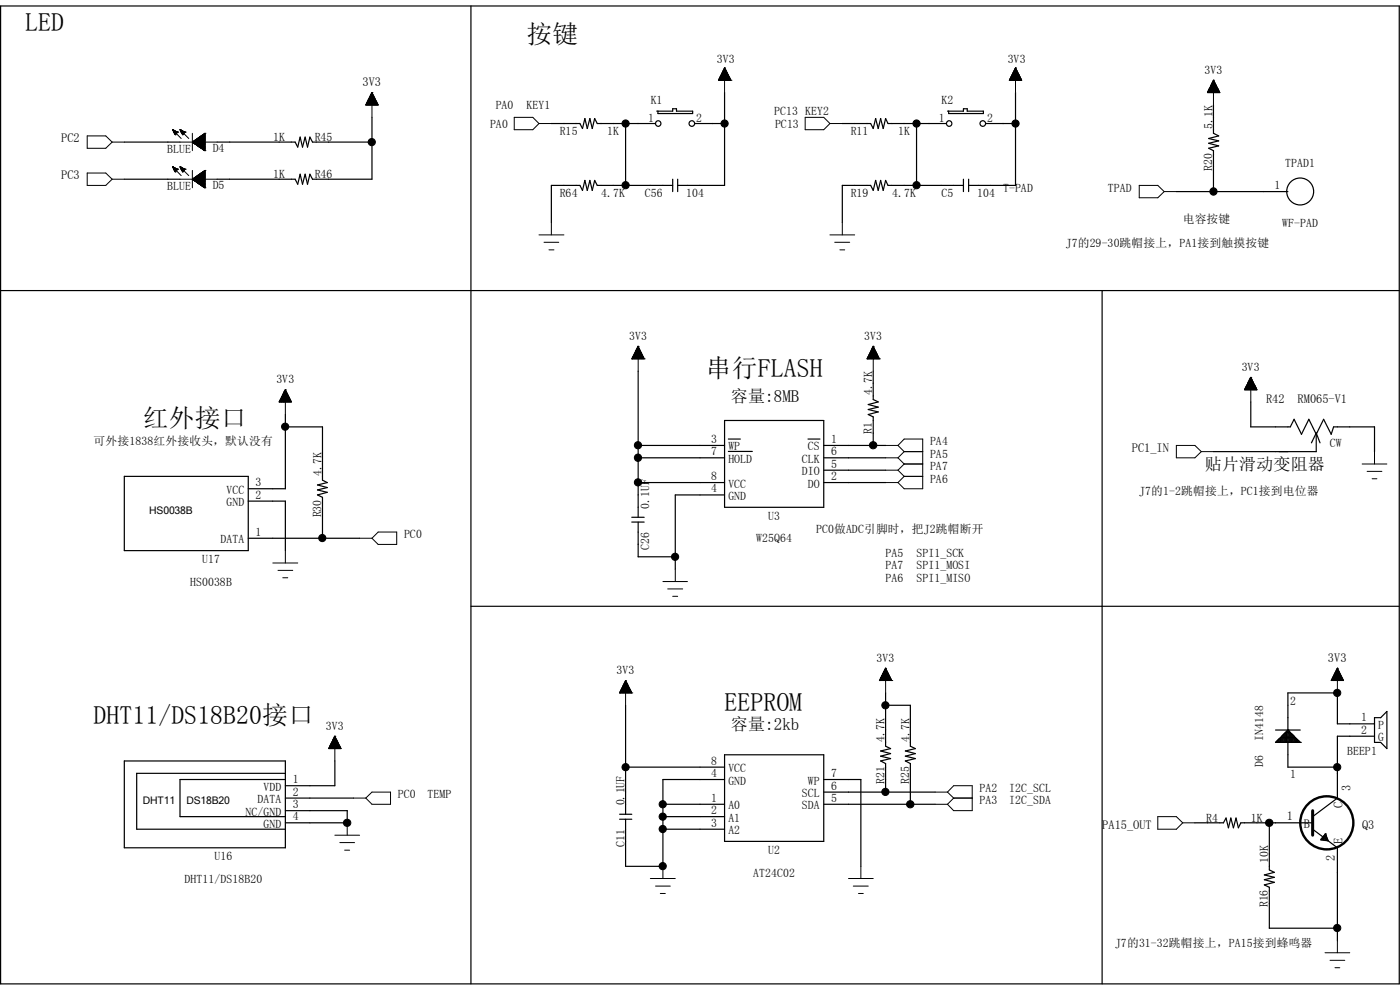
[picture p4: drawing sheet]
<svg xmlns="http://www.w3.org/2000/svg" width="297mm" height="210mm" viewBox="0 0 297 210" stroke-linecap="round" stroke-linejoin="round" font-family="sans-serif">
<g fill="none" stroke="#000" stroke-width=".25">
<path d="M.1 1.3h296.7v207.4h-296.7zM99.9 1.3v207.4M153.7 19.6v19.7h-9.9M215.4 19.6v19.7h-9.9M26.4 30.1h11.8M26.4 38h11.8M46.1 30.1h16.5l.6 1.1 .5-2.1 .5 2.1 .5-2.1 .5 2.1 .5-2.1 .6 1h12.6M78.9 24.9v13.1h-12.6l-.6-1-.5 2.1-.5-2.1-.5 2.1-.5-2.1-.5 2.1-.6-1.1h-16.5M117 26.2h6l.6 1.1 .5-2.2 .5 2.2 .5-2.2 .5 2.2 .6-2.2 .5 1.1h12.4M132.7 26.2v13.1M139.3 23.6h.1M139.6 23.6h3.1v-.5h.8v.5h3.4v.5h-7.3z"/>
<path d="M142.7 39.3h-16l-.5-1-.6 2.1-.5-2.1-.5 2.1-.5-2.1-.5 2.1-.6-1.1h-6v7.9M142.7 38v2.6M143.8 38v2.6M147.4 26.2h6.3M178.7 26.2h6l.6 1.1 .5-2.2 .5 2.2 .5-2.2 .6 2.2 .5-2.2 .5 1.1h12.3M194.4 26.2v13.1M201 23.6h.1M201.3 23.6h3.1v-.5h.8v.5h3.4v.5h-7.3zM204.4 39.3h-16l-.5-1-.5 2.1-.6-2.1-.5 2.1-.5-2.1-.5 2.1-.6-1.1h-6v7.9M204.4 38v2.6M205.5 38v2.6M209.1 26.2h6.3"/>
<path d="M257.4 22.3v6l1.1 .5-2.1 .6 2.1 .5-2.1 .5 2.1 .5-2.1 .6 1 .5v8.6M249.6 40.6h23.6M.1 61.6h296.7M135.4 78.7v31M185.3 78.7v6.1l1 .5-2.1 .5 2.1 .6-2.1 .5 2.1 .5-2.1 .5 1.1 .5v6.1M233.8 61.6v147.1M60.5 87.9v15.8h-7.8M60.5 90.6h7.9v11.3l1 .5-2 .5 2 .5-2 .5 2 .5-2 .6 1 .5v8.7M135.4 94.5h18.3M135.4 97.1h18.3M153.7 89.2h21.1v18.4h-21.1zM154.5 93.1h2.6"/>
<path d="M154.5 95.8h5.1M171.4 93.1h2.5M174.8 94.5h13.1M174.8 99.7h13.1M174.8 97.1h13.1M265.3 85.3v5.3h8.4l.8-1.7 1.6 3.2 1.6-3.2 1.5 3.2 1.6-3.2 1.6 3.2 .5-1.5h8.7v5.2M279.2 91.9v3.9h-21.8M279.2 91.9l-1 2M279.2 91.9l.8 2M26.4 101h26.3v15.8h-26.3zM52.7 106.3h7.8v10.5M52.7 114.2h23.6"/>
<path d="M134 110.7h2.7M134 109.7h2.7M135.4 110.7v7.4h7.9M135.4 102.4h18.3M153.7 105h-10.4v15.7M174.8 102.4h13.1M99.9 128.6h196.9M132.7 149.6v23.1M187.9 147v11.3l1 .5-2.1 .5 2.1 .6-2.1 .5 2.1 .5-2.1 .5 1.1 .6v6M187.9 149.6h5.2v8.7l1.1 .5-2.1 .5 2.1 .6-2.1 .5 2.1 .5-2.1 .5 1 .6v8.6M270.6 157.5h.1M270.6 157.5h5.2"/>
<path d="M270.6 154.9h5.2M270.8 157.5v-.3h4.8v.3M271.1 157.5v-.5h4.2v.5M271.4 157.5v-.8h3.6v.8M271.7 157.5v-1h3.1v1M271.9 157.5v-1.3h2.6v1.3M272.2 157.5v-1.6h2.1v1.6M272.4 157.5v-1.8h1.6v1.8M272.7 157.5v-2.1h1v2.1M272.9 157.5v-2.4h.6v2.4M273.2 154.9h.1M273.2 154.9l2.6 2.6"/>
<path d="M273.2 154.9l-2.6 2.6M275.8 157.5h.1M283.7 147h.1M283.7 147h-10.5v15.7h10.5M283.7 147v6.5h7.9M291.6 156.2h-7.9v13.1l-5.2 3.9M291.6 152.2h1.3l1.3-1.3v7.9l-1.3-1.3h-1.3zM26.4 161.4h34.1v18.4h-34.1zM60.5 165.4h-22.3v7.8h22.3M60.5 164h-31.5v11.9h31.5M60.5 169.3h14.5M60.5 172h13.2v2.5"/>
<path d="M60.5 174.5h13.2M71 161.4v5.3h-10.5M73.7 174.5h.1M131.4 173.8h2.6M131.4 172.7h2.6M132.7 162.7h21M132.7 173.8v10h7.9M140.6 173.2h13.1M140.6 175.9h13.1M140.6 170.6h13.1M153.7 165.4h-13.1v18.4M153.7 160.1h21.1v18.4h-21.1z"/>
<path d="M174.8 165.4h7.8v18.4M174.8 170.6h23.6M174.8 168h23.6M253.5 174.5h6l.6-1 .5 2.1 .5-2.1 .6 2.1 .5-2.1 .5 2.1 .5-1.1h15.3M269.3 174.5v10l1 .5-2.1 .6 2.1 .5-2.1 .5 2.1 .6-2.1 .5 1.1 .5v8.7h14.4M278.5 175.9l5.2 3.9v19.7M280.5 177.7h1M280.5 177.7v.5M280.7 177.5h.7M280.8 177.3v.9M281 178.2h.7M281 177.2h.3"/>
<path d="M281.1 177v1.3M281.2 176.9h.1M281.2 176.9l.6 1.5-1.6-.3zM281.3 177.2v1.1M281.6 178h-1.3v.2M281.6 177.9v.5M140.6 183.8h.1"/>
<circle cx="139.6" cy="26.2" r=".58"/>
<circle cx="146.8" cy="26.2" r=".59"/>
<circle cx="201.3" cy="26.2" r=".58"/>
<circle cx="208.5" cy="26.2" r=".59"/>
<circle cx="275.8" cy="40.6" r="2.86"/>
</g>
<g fill="none" stroke="#000" stroke-width=".21">
<path d="M78.7 20v2.3M78.7 20h.4M78.8 19.9h.2v2.4M78.8 19.7v2.6M78.9 19.7h.1M78.9 19.6h.1M78.9 19.6v5.3M78.9 19.6l1.3 2.7h-2.6zM152.4 17h.1M152.4 17h2.7M152.5 16.9h2.5M152.5 16.8h2.4v.2"/>
<path d="M152.5 16.7v.3M152.6 16.7h2.3M152.7 16.6h2.2v.4M152.7 16.6v.4M152.7 16.5h2.1M152.7 16.4h2v.6M152.7 16.3v.7M152.8 16.3h1.9M152.8 16.2h1.8v.8M152.8 16.1v.9M152.9 16.1h1.7M153 16h1.5v1"/>
<path d="M153 15.9v1.1M153 15.8h1.5M153.1 15.7h1.3v1.3M153.1 15.7v1.3M153.1 15.7h1.2M153.2 15.5h1.1v1.5M153.2 15.5v1.5M153.2 15.5h1.1M153.3 15.3h.9v1.7M153.3 15.2v1.8M153.3 15.2h.9M153.4 15.1h.7v1.9"/>
<path d="M153.4 15v2M153.4 15h.7M153.5 14.9h.5v2.1M153.5 14.8v2.2M153.5 14.8h.5M153.6 14.7h.3v2.3M153.6 14.6v2.4M153.6 14.6h.2M153.7 14.5h.1v2.5M153.7 14.4v2.6M153.7 14.4h.1M153.7 14.4v5.2"/>
<path d="M153.7 14.4l-1.3 2.6M153.7 14.4l1.4 2.6M155.1 17h.1M214.2 16.9l2.5 .1M214.2 16.8v.2M214.2 16.8h2.5M214.3 17v-.3h2.3v.3M214.3 16.6h2.2M214.4 17v-.5h2.1v.5M214.4 16.4h2.1M214.5 16.3h1.9v.7M214.5 16.2v.8"/>
<path d="M214.5 16.2h1.8M214.6 16.1h1.7v.9M214.6 16v1M214.7 16h1.5M214.7 15.8h1.5v1.2M214.7 15.8v1.2M214.8 15.7h1.3M214.8 15.7h1.3v1.3M214.8 15.5v1.5M214.9 15.5h1.1M214.9 15.5h1v1.5M214.9 15.3v1.7"/>
<path d="M215 15.3h.9M215 15.2h.9v1.8M215 15.1v1.9M215.1 15.1h.7M215.1 15h.7v2M215.1 14.9v2.1M215.2 14.9h.5M215.2 14.8h.4v2.2M215.2 14.7v2.3M215.3 14.7h.3M215.3 14.6h.3v2.4M215.3 14.5v2.5"/>
<path d="M215.4 14.5h.1M215.4 14.4h.1M215.4 14.4l1.3 2.6h-2.6zM215.4 14.4v5.2M256.2 19.5h2.5v.1M256.2 19.5v.1M256.2 19.4h2.5M256.3 19.3h2.3v.3M256.3 19.3v.3M256.4 19.2h2.2M256.4 19.1h2.1v.5M256.4 19v.6"/>
<path d="M256.5 19h1.9M256.5 18.9h1.9v.7M256.5 18.8v.8M256.5 18.8h1.9M256.6 18.7h1.7v.9M256.6 18.6v1M256.7 18.6h1.5M256.8 18.5h1.4v1.1M256.8 18.5v1.1M256.8 18.4h1.3M256.8 18.2h1.3v1.4M256.8 18.2v1.4"/>
<path d="M256.9 18.2h1.1M256.9 18.1h1.1v1.5M256.9 17.9v1.7M257 17.9h.9M257 17.9h.9v1.7M257.1 17.7h.7v1.9M257.1 17.5v2.1M257.2 17.5h.5M257.3 17.4h.4v2.2M257.3 17.2h.3v2.4M257.3 17.1v2.5M257.4 17.1h.1"/>
<path d="M257.4 17h.1M257.4 17v5.3M257.4 17l1.4 2.6h-2.6zM257.6 17.3h-.3v2.3M257.8 17.7h-.7l-.1 1.9M18.5 28.8h3.9l1.4 1.3-1.4 1.4h-3.9zM18.5 36.7h3.9l1.4 1.3-1.4 1.3h-3.9zM23.8 30.1h2.6M23.8 38h2.6M36.6 27.5h.1M36.6 35.4h.1M36.6 27.5l1.1 .5"/>
<path d="M36.6 27.5l.6 1.1M36.6 27.6h.2v.3h.7M36.6 35.4l.1 .2h.3v.6h.4v-.4M36.6 35.4l1.1 .5M36.6 35.4l.6 1M36.7 27.6h.2v.6h.6v-.2M36.7 27.6h.1M36.7 35.4l.1 .1v.3h.7M36.7 35.6h.2v.4h.6v-.1M36.7 27.6v.1h.3v.7h.4v-.5M36.7 27.8h.5M36.7 35.6h.5"/>
<path d="M36.8 27.9h.6M36.8 27.9h.5M36.8 35.7l.6 .1M36.8 28h.9M36.8 35.9h.9M36.9 27.6v.4M36.9 35.6v.3h.8M36.9 27.8l1.5 1.6M36.9 35.6l1.5 1.7M37 36.1h.5M37.1 28.5h.1M37.1 27.8v.6"/>
<path d="M37.1 35.6v.8h.2M37.2 28.6h.1M37.2 36.4h.1M37.2 27.8v.8M37.2 35.6v.8M37.3 27.9l-.1 .7M37.3 35.7l-.1 .7M37.3 27.9v.5h-.3M37.3 35.8v.5h-.3M37.5 27.9l-.1 .4h-.4M37.5 35.8l-.1 .4h-.4M37.5 28v.2h-.6"/>
<path d="M37.5 35.9v.2h-.6M37.6 28l-.7 .1M37.6 35.9l-.7 .1M37.7 28h.1M37.7 35.9h.1M37.7 28l-.5 .6M37.7 35.9l-.5 .5M38.2 27.5h.1M38.2 35.4h.1M38.2 30.1h7.9M38.2 27.6h.2v.3h.7M38.2 27.5l1 .5"/>
<path d="M38.2 27.5l.5 1.1M38.2 35.4l.1 .2h.4v.6h.2M38.2 38h7.9M38.2 35.4l1 .5M38.2 35.4l.5 1M38.3 27.6v.1h.4v.7h.2M38.3 27.6h.2v.6h.7v-.2M38.3 35.5h.1v.3h.7M38.3 35.6h.2v.4h.7v-.1M38.3 27.8h.5M38.3 35.6h.5M38.4 27.9h.6"/>
<path d="M38.4 27.6v.3h.5M38.4 35.5v.2l.6 .1M38.4 28h.8M38.4 35.9h.8M38.4 27.6v.4M38.4 35.6v.3h.8M38.4 27.8l1.6 1.6M38.4 35.6l1.6 1.7M38.6 27.7v.5M38.6 35.6v.5h.4v-.3M38.7 28.5h.1M38.7 27.8v.8"/>
<path d="M38.7 35.6v.8M38.7 28.6h.1M38.7 36.4h.1M38.8 27.9v.7M38.8 35.7v.7M38.8 27.9v.5M38.8 35.7v.7h-.1M38.9 27.9v.5h-.2M38.9 35.8v.5h-.2M39 27.9v.4h-.4M39 35.8v.4h-.4M39 27.9v.3"/>
<path d="M39.1 28v.2h-.6M39.1 35.9v.2h-.6M39.2 28l-.8 .1M39.2 35.9l-.8 .1M39.2 28h.1M39.2 35.9h.1M39.2 28l-.5 .6M39.2 35.9l-.5 .5M40.8 30.1h.1M40.8 38h.1M40.8 28.3v3.7M40.8 36.2v3.6"/>
<path d="M40.8 30.1l2.7 1.9M40.8 30.2h2.7M40.8 38l2.7 1.8M40.8 38.1h2.7M40.9 30.3h2.6M40.9 30.1v.1M40.9 38v.1M40.9 38.1h2.6M40.9 30v.3M40.9 37.9v.2M40.9 38.2h2.6M40.9 38h2.6"/>
<path d="M41 30h2.5M41 30v.3M41 37.9v.3M41 37.9h2.5M41.1 30v.3M41.1 37.9v.3M41.1 38.2h2.4M41.1 30.4h2.4M41.1 30h2.4M41.1 29.9v.5M41.1 37.8v.4M41.1 38.3h2.4"/>
<path d="M41.1 37.9h2.4M41.1 37.8v.5M41.1 37.8h2.4M41.2 30.5h2.3M41.2 29.8v.6h2.3M41.2 37.7v.6M41.2 38.4h2.3M41.2 37.8h2.3M41.3 29.8h2.2M41.3 29.8v.7M41.4 37.6v.8M41.4 38.4h2.1"/>
<path d="M41.4 37.5v1h2.1M41.4 37.6h2.1M41.5 29.6v1h2M41.5 37.5v1M41.5 37.5h2M41.6 30.7h1.9M41.6 29.6v1M41.6 37.5v1M41.6 38.6h1.9M41.6 29.6h1.9M41.6 29.5v1.2M41.6 37.4v1.2"/>
<path d="M41.6 37.5h1.9M41.7 29.5v1.3h1.8M41.7 29.5h1.8M41.7 37.4v1.3h1.8M41.7 37.4h1.8M41.7 30.8h1.8M41.7 29.5v1.3M41.7 37.4v1.3M41.7 38.7h1.8M41.8 37.3v1.4M41.8 37.4h1.7M41.8 37.3h1.7"/>
<path d="M41.9 38.8h1.6M42 29.4v1.5M42 37.3v1.5M42 29.3v1.7h1.5M42 29.4h1.5M42 37.2v1.7h1.5M42 37.3h1.5M42 37.1v1.8h1.5M42 37.2h1.5M42.1 29.2v1.9h1.4M42.1 37.1v1.8M42.1 37.1h1.4"/>
<path d="M42.2 29.1v2.1h1.3M42.2 29.2h1.3M42.2 37v2h1.3M42.2 37.1h1.3M42.3 29.1l-.1 2.1h1.3M42.3 29.1h1.2M42.3 37v2.1h1.2M42.3 37h1.2M42.3 36.9v2.2h1.2M42.4 31.3h1.1M42.4 29v2.2M42.5 28.9v2.4h1"/>
<path d="M42.5 29h1M42.5 36.8v2.4h1M42.5 36.9h1M42.6 28.9v2.5h.9M42.6 28.9h.9M42.6 36.7v2.6h.9M42.6 36.8h.9M42.6 28.9v2.5M42.6 36.7v2.6M42.7 31.5h.8M42.7 28.9h.8M42.7 36.7h.8"/>
<path d="M42.7 28.8v2.7h.8M42.7 36.7v2.7l.8-.1M42.8 28.8v2.7M42.8 36.7v2.7M42.8 28.7v2.8h.7M42.8 28.8h.7M42.8 36.6v2.9h.7M42.8 36.7h.7M42.9 28.7h.6M42.9 36.6h.6M43 28.6v3.1h.5M43 36.5v3h.5"/>
<path d="M43 36.4v3.2M43 36.5h.5M43.1 28.5v3.3h.4M43.1 28.6h.4M43.1 36.4v3.3h.4M43.1 36.4h.4M43.2 28.4v3.4h.3M43.2 28.5h.3M43.3 36.3v3.5M43.3 31.9h.2M43.3 28.4v3.5h.2M43.3 36.2v3.6h.2"/>
<path d="M43.3 36.3h.2M43.4 28.4h.1M43.4 28.3v3.7M43.4 36.2v3.6M43.4 36.2h.1M43.5 32h.1M43.5 28.3h.1M43.5 39.8h.1M43.5 36.2h.1M43.5 28.3v3.7M43.5 36.2v3.6M43.5 28.3l-2.7 1.8"/>
<path d="M43.5 29.1l-1.2-.1v2.2h1.2M43.5 29.3h-1.5v1.7h1.5M43.5 29.4h-1.7v1.5h1.7M43.5 29.7h-2.1v.9h2.1M43.5 29.9h-2.4v.5M43.5 29.8h-2.1v.7M43.5 29.5h-1.7v1.3M43.5 28.7h-.6v2.9M43.5 28.4h-.2v3.5M43.5 37.7l-2.2-.1v.8M43.5 37.3h-1.7v1.5h1.7M43.5 36.9h-1.1v2.2"/>
<path d="M43.5 36.5h-.6v3h.6M43.5 36.4h-.3v3.3h.3M43.5 36.2l-2.7 1.8M77.6 22.3v-.2h2.6v.2M77.7 22.1h2.4M77.8 22.3v-.4h2.3v.4M77.8 21.8h2.2M77.9 21.8h2.1v.5M77.9 21.7v.6M77.9 21.6h2M78 21.5h1.9v.8M78 21.5v.8"/>
<path d="M78 21.4h1.8M78.1 22.3v-1h1.7v1M78.1 21.2h1.6M78.1 21.1h1.5v1.2M78.1 21v1.3M78.2 21h1.4M78.3 20.9h1.2v1.4M78.3 20.8v1.5M78.4 20.8h1.1M78.4 20.7h1v1.6M78.4 20.6v1.7M78.4 20.6h1"/>
<path d="M78.5 20.5h.8v1.8M78.5 20.4v1.9M78.5 20.4h.8M78.6 20.3h.6v2M78.6 20.2v2.1M78.7 20.2h.5M78.7 20.1h.4v2.2M109.1 24.9h3.9l1.3 1.3-1.3 1.3h-3.9zM114.3 26.2h2.7M170.8 24.9h4l1.3 1.3-1.3 1.3h-4zM176.1 26.2h2.6M241.7 39.3h3.9l1.4 1.3-1.4 1.4h-3.9z"/>
<path d="M114.3 49.8h5.3M115.4 51.4h3.1M116.5 53h1M117 47.2v2.6M176.1 49.8h5.2M177.1 51.4h3.2M178.2 53h1M178.7 47.2v2.6M247 40.6h2.6M134 76.1h.1M134 76.1h2.7M134.1 76.1h2.5"/>
<path d="M134.2 75.9h2.4M134.2 75.7h2.2M134.2 75.6v.5M134.3 75.6h2.1M134.4 75.5h2M134.5 75.3h1.8M134.5 75.2v.9M134.5 75.2h1.7M134.6 75.1h1.5M134.6 75v1.1M134.6 75h1.5M134.7 74.9h1.4"/>
<path d="M134.7 74.8v1.3M134.7 74.8h1.3M134.8 74.7h1.1M134.8 74.5v1.6M134.8 74.6h1.1M134.9 74.5h.9M134.9 74.3v1.8M134.9 74.3h.9M135 74.3h.7M135 74.1v2M135 74.1h.7M135.1 74h.5"/>
<path d="M135.1 73.9v2.2M135.2 74h.4M135.2 73.8h.3M135.2 73.7v2.4M135.3 73.7h.2M135.3 73.6h.1M135.3 73.4v2.7M135.4 73.5h.1M135.4 73.4v5.3M135.4 73.4l-1.4 2.7M135.4 73.4l1.3 2.7M135.5 73.8v2.3"/>
<path d="M135.6 74v2.1M135.7 74.2v1.9M135.8 74.4v1.7M135.9 74.6v1.5M136.1 74.8v1.3M136.1 75.1v1M136.3 75.3v.8M136.3 75.4h-1.9v.7M136.4 75.5v.6M136.4 75.7v.4M136.5 75.8h-2.3v.3M136.6 75.9v.2"/>
<path d="M136.7 76.1h.1M183.9 76.1h.1M183.9 76.1h2.7M184 76.1h2.5M184 75.9h2.4M184 75.8v.3M184.1 75.8h2.3M184.1 75.7h2.3M184.1 75.6v.5M184.2 75.6h2.1M184.3 75.5h1.9M184.4 75.3h1.7"/>
<path d="M184.4 75.2v.9M184.4 75.2h1.7M184.4 75.1h1.7M184.4 75v1.1M184.5 75h1.5M184.6 74.9h1.3M184.6 74.8v1.3M184.6 74.8h1.3M184.7 74.7h1.1M184.7 74.5v1.6M184.7 74.6h1.1M184.8 74.5h.9"/>
<path d="M184.8 74.3v1.8M184.8 74.3h.9M184.9 74.3h.7M184.9 74.1v2M184.9 74.1h.6M185 74h.5M185 73.9v2.2M185.1 73.8h.3M185.1 73.7v2.4M185.2 73.7h.1M185.2 73.6h.1M185.2 73.4v2.7"/>
<path d="M185.3 73.5h.1M185.3 73.4v5.3M185.3 73.4l-1.4 2.7M185.3 73.4l1.3 2.7M185.3 73.6v2.5M185.4 73.8v2.3M185.5 74v2.1M185.6 74.2v1.9M185.7 74.4v1.7M185.8 74.6v1.5M185.9 74.8v1.3M186.1 75.1v1"/>
<path d="M186.1 75.3v.8M186.2 75.4h-1.9v.7M186.2 75.5v.6M186.4 75.7v.4M186.4 75.9v.2M186.6 76.1h.1M59.2 85.3h2.6M59.3 85.2l2.5 .1M59.3 85.1v.2M59.3 85.1h2.4M59.4 85h2.3v.3M59.4 84.9v.4"/>
<path d="M59.4 84.9h2.2M59.5 84.8h2.1v.5M59.5 84.7v.6M59.5 84.7h2M59.6 84.5h1.9v.8M59.6 84.5v.8M59.6 84.5h1.8M59.7 84.3h1.7v1M59.7 84.3v1M59.7 84.2h1.6M59.8 84.1h1.5v1.2M59.8 84.1v1.2"/>
<path d="M59.9 84h1.3M59.9 83.9h1.3v1.4M59.9 83.8v1.5M59.9 83.8h1.2M60 83.7h1v1.6M60 83.6v1.7M60 83.6h1M60.1 83.5h.8v1.8M60.1 83.4v1.9M60.2 83.4h.7M60.2 83.3h.6v2M60.2 83.2v2.1"/>
<path d="M60.2 83.2h.6M60.3 83.1h.4v2.2M60.3 83v2.3M60.4 83h.3M60.4 82.8h.2v2.5M60.4 82.8v2.5M60.5 82.8h.1M60.5 82.7h.1M60.5 82.7v5.2M60.5 82.7l-1.3 2.6M60.5 82.7l1.3 2.6M187.9 97.1h2.6"/>
<path d="M187.9 99.7h2.6M187.9 94.5h2.6M190.5 97.1l1.3 1.3M190.5 94.5l1.3-1.4h3.9v10.6h-3.9l-1.3-1.3M190.5 99.7l1.3 1.3M190.5 94.5l1.3 1.3M191.8 98.4h3.9M191.8 95.8h3.9M191.8 95.8l-1.3 1.3M191.8 98.4l-1.3 1.3M249.6 94.5h3.9l1.3 1.3-1.3 1.3h-3.9zM254.8 95.8h2.6"/>
<path d="M264.1 82.7v-.2h2.5v.2M264.1 82.5h2.4M264.2 82.3h2.3v.4M264.2 82.3v.4M264.2 82.2h2.2M264.3 82.1h2.1v.6M264.3 82.1v.6M264.3 82h2M264.4 81.9h1.9v.8M264.4 81.9v.8M264.4 81.8h1.8M264.5 81.7h1.7v1"/>
<path d="M264.5 81.7v1M264.5 81.6h1.6M264.6 81.5h1.5v1.2M264.6 81.4v1.3M264.7 81.4h1.3M264.7 81.3h1.2v1.4M264.7 81.2v1.5M264.8 81.2h1.1M264.8 81.1h1.1v1.6M264.8 81v1.7M264.9 81h.9M264.9 80.9h.9v1.8"/>
<path d="M264.9 80.8v1.9M265 80.8h.7M265 80.6h.6v2.1M265 80.6v2.1M265 80.6h.6M265.1 80.4h.5v2.3M265.1 80.3v2.4M265.2 80.3h.3M265.2 80.3h.2v2.4M265.2 80.1v2.6M265.3 80.1h.1M265.3 80.1v5.2"/>
<path d="M265.3 80.1l1.4 2.6h-2.7zM289 98.4h5.2M290 100h3.2M291.6 95.8v2.6M57.9 119.4h5.3M60.5 116.8v2.6M76.3 114.2h2.6M80.2 112.9h4v2.6h-4l-1.3-1.3zM187.9 102.4h2.6M191.8 101h3.9M191.8 101l-1.3 1.4M291.1 101.6h1"/>
<path d="M59 121h3.1M60 122.6h1M140.6 123.4h5.2M141.6 124.9h3.2M142.7 126.5h1.1M143.3 120.7v2.7M69.8 158.8h2.5M69.8 158.6h2.4M69.9 158.5h2.3v.3M69.9 158.4v.4M69.9 158.4h2.2M70 158.8v-.5h2.1v.5"/>
<path d="M70 158.2h2.1M70.1 158.8v-.7h1.9v.7M70.1 158h1.8M70.2 157.9h1.6v.9M70.2 157.8v1M70.2 157.7h1.6M70.3 157.6h1.5v1.2M70.3 157.6v1.2M70.3 157.5h1.4M70.4 157.4h1.3v1.4M70.4 157.4v1.4M70.4 157.4h1.2"/>
<path d="M70.5 157.2h1v1.6M70.5 157.1v1.7M70.6 157.1h.9M70.6 157h.9v1.8M70.6 156.9v1.9M70.7 156.9h.7M70.7 156.8h.6v2M70.7 156.7v2.1M70.8 156.7h.5M70.8 156.6h.4v2.2M70.8 156.5v2.3M70.9 156.5h.3"/>
<path d="M70.9 156.4h.2v2.4M70.9 156.3v2.5M71 156.3h.1M71 156.2h.1M71 156.2v5.2M71 156.2l-1.3 2.6M71 156.2l1.3 2.6h-2.6M131.4 147h.1M131.4 147h2.6M131.5 146.8h2.4M131.5 146.7v.3M131.6 146.7h2.3"/>
<path d="M131.6 146.6h2.3M131.6 146.5v.5M131.7 146.5h2.1M131.7 146.4h2M131.7 146.3v.7M131.8 146.3h1.9M131.8 146.2h1.8M132 146h1.5M132 145.9v1.1M132 145.9h1.5M132.1 145.8h1.3M132.1 145.7v1.3"/>
<path d="M132.1 145.7h1.2M132.2 145.6h1.1M132.2 145.4v1.6M132.2 145.5h1.1M132.2 145.3h1M132.2 145.2v1.8M132.3 145.2h.8M132.4 145.2h.7M132.4 145v2M132.4 145h.7M132.5 144.9h.5M132.5 144.8v2.2"/>
<path d="M132.5 144.8h.5M132.6 144.7h.3M132.6 144.6v2.4M132.6 144.7h.2M132.7 144.4v5.2M132.7 144.5h.1M132.7 144.4h.1M132.7 144.4l-1.3 2.6M132.7 144.4l1.3 2.6M132.8 144.4v2.6M132.9 144.7v2.3M133 144.9v2.1"/>
<path d="M133.1 145.1v1.9M133.2 145.3v1.7M133.3 145.5v1.5M133.4 145.7v1.3M133.5 145.9v1.1M133.6 146.1h-1.7l-.1 .9M133.6 146.1v.9M133.7 146.3v.7M133.9 146.6v.4M133.9 146.8v.2M134 147h.1M186.6 144.4h.1"/>
<path d="M186.6 144.4h2.6M186.6 144.3h2.5M186.7 144.2h2.4M186.7 144.1v.3M186.7 144.1h2.3M186.8 144h2.2M186.9 143.8h1.9M186.9 143.7v.7M186.9 143.7h1.9M187 143.6h1.8M187.1 143.4h1.5M187.1 143.3v1.1"/>
<path d="M187.1 143.3h1.5M187.2 143.2h1.4M187.3 142.9h1.2M187.3 142.8v1.6M187.4 142.8h1M187.4 142.7h.9M187.4 142.6v1.8M187.5 142.6h.8M187.5 142.5h.8M187.5 142.4v2M187.6 142.4h.6M187.6 142.3h.5"/>
<path d="M187.6 142.2v2.2M187.7 142.2h.4M187.7 142.1h.3M187.7 141.9v2.5M187.7 142h.3M187.8 141.7l.1 5.3M187.8 141.9h.1M187.9 141.8h.1M187.9 141.7l-1.3 2.7M187.9 141.7l1.3 2.7M187.9 141.9v2.5M188 142v2.4"/>
<path d="M188.1 142.3v2.1M188.3 142.5v1.9M188.3 142.7v1.7M188.5 142.9v1.5M188.5 143h-1.3v1.4M188.6 143.1v1.3M188.6 143.3v1.1M188.7 143.5h-1.7v.9M188.8 143.5v.9M188.8 143.7v.7M188.9 143.9h-2.1v.5M189 143.9v.5"/>
<path d="M189.1 144.1v.3M189.2 144.4h.1M282.4 144.3h2.6M282.4 144.2v.2M282.5 144.2h2.4M282.6 144.1h2.3M282.6 144v.4M282.6 144h2.2M282.7 143.9h2.1M282.8 143.7h1.8M282.8 143.6v.8M282.8 143.6h1.8"/>
<path d="M282.9 143.5h1.7M283 143.3h1.4M283 143.2v1.2M283 143.2h1.4M283.1 143h1.3M283.1 142.9v1.5M283.1 142.9h1.2M283.2 142.8h1M283.2 142.7v1.7M283.3 142.7h.9M283.3 142.6h.8M283.3 142.5v1.9"/>
<path d="M283.3 142.5h.8M283.4 142.4h.7M283.4 142.3v2.1M283.5 142.3h.5M283.5 142.2h.4M283.5 142v2.4M283.5 142.1h.3M283.6 142h.2M283.6 141.9v2.5M283.7 141.9h.1M283.7 141.8h.1M283.7 141.7l-1.3 2.7h2.6"/>
<path d="M283.7 141.7v5.3M283.7 141.7l1.3 2.7M283.8 141.9v2.5M283.9 142.2v2.2M284.1 142.4v2M284.1 142.6v1.8M284.2 142.8v1.6M284.4 143v1.4M284.4 143.2v1.2M284.5 143.4h-1.6v1M284.6 143.4v1M284.6 143.6v.8"/>
<path d="M284.7 143.8h-2v.6M284.8 143.8v.6M284.9 144.1v.3M285 144.3v.1M71 177.2h5.3M72.1 178.7h3.1M73.7 174.5v2.7M75 169.3h2.6M77.6 169.3l1.3-1.3h3.9v2.6h-3.9zM198.4 170.6h2.6M198.4 168h2.6M201 168l1.3 1.3"/>
<path d="M201 168l1.3-1.3h3.9v5.3h-3.9l-1.3-1.4M202.3 169.3h3.9M202.3 169.3l-1.3 1.3M245.6 173.2h4l1.3 1.3-1.3 1.4h-4zM250.9 174.5h2.6M73.1 180.3h1.1M138 186.4h5.3M139.1 188h3.1M140.1 189.5h1M140.6 183.8v2.6M180 186.4h5.3M181 188h3.2"/>
<path d="M182.1 189.5h1M182.6 183.8v2.6M283.7 199.5v2.6M281.1 202.1h5.2M282.2 203.7h3.1M283.2 205.3h1"/>
</g>
<circle cx="281.5" cy="174.5" r="5.6" fill="none" stroke="#000" stroke-width=".51"/>
<path d="M278.5 172v5.2" fill="none" stroke="#000" stroke-width=".63"/>
<g fill="#000" stroke="#000" stroke-width=".21">
<circle cx="78.9" cy="30.1" r=".76"/>
<circle cx="132.7" cy="39.3" r=".76"/>
<circle cx="132.7" cy="26.2" r=".76"/>
<circle cx="153.7" cy="26.2" r=".76"/>
<circle cx="194.4" cy="26.2" r=".76"/>
<circle cx="194.4" cy="39.3" r=".76"/>
<circle cx="215.4" cy="26.2" r=".76"/>
<circle cx="257.4" cy="40.6" r=".77"/>
<circle cx="60.5" cy="90.5" r=".76"/>
<circle cx="135.3" cy="97.1" r=".77"/>
<circle cx="135.3" cy="94.4" r=".76"/>
<circle cx="185.2" cy="94.5" r=".77"/>
<circle cx="68.4" cy="114.1" r=".76"/>
<circle cx="135.3" cy="102.3" r=".76"/>
<circle cx="143.2" cy="118.1" r=".76"/>
<circle cx="187.8" cy="149.6" r=".76"/>
<circle cx="283.7" cy="147" r=".76"/>
<circle cx="73.6" cy="174.5" r=".77"/>
<circle cx="132.7" cy="162.7" r=".76"/>
<circle cx="140.6" cy="173.2" r=".76"/>
<circle cx="140.6" cy="170.6" r=".76"/>
<circle cx="140.6" cy="175.9" r=".76"/>
<circle cx="187.8" cy="168" r=".76"/>
<circle cx="193.1" cy="170.6" r=".77"/>
<circle cx="269.3" cy="174.5" r=".77"/>
<circle cx="283.7" cy="162.7" r=".76"/>
<circle cx="140.6" cy="183.7" r=".76"/>
<circle cx="283.7" cy="196.8" r=".76"/>
</g>
<g font-size="5.5">
<text x="5.4" y="6.5">LED</text>
<text x="111.7" y="9.1">按键</text>
<text x="149.8" y="80.1">串行FLASH</text>
<text x="30.3" y="90.6">红外接口</text>
<text x="19.9" y="153.5">DHT11/DS18B20接口</text>
<text x="153.7" y="150.9">EEPROM</text>
</g>
<g font-size="3.6">
<text x="155.1" y="85.3">容量:8MB</text>
<text x="255.6" y="99.7">贴片滑动变阻器</text>
<text x="155.1" y="154.9">容量:2kb</text>
</g>
<g font-size="2.6">
<text x="76.9" y="18.3">3V3</text>
<text x="13" y="30.1">PC2</text>
<text x="13" y="38">PC3</text>
<text x="268.6" y="85.6">R42</text>
<text x="275.3" y="85.6">RM065-V1</text>
<text x="240.1" y="95.8">PC1_IN</text>
<text x="281.7" y="140.4">3V3</text>
<text x="286.5" y="167.7" transform="rotate(-90 286.5 167.7)">3</text>
<text x="284.8" y="171.4" transform="rotate(-90 284.8 171.4)">C</text>
<text x="233.8" y="175.9">PA15_OUT</text>
<text x="273" y="174">1</text>
<text x="276.6" y="175.6">B</text>
<text x="284.8" y="179" transform="rotate(-90 284.8 179)">E</text>
<text x="289" y="175.9">Q3</text>
<text x="283.2" y="182.7" transform="rotate(-90 283.2 182.7)">2</text>
</g>
<g font-size="2.5">
<text x="152.1" y="13.4">3V3</text>
<text x="213.8" y="13.4">3V3</text>
<text x="255.5" y="15.7">3V3</text>
<text x="105.2" y="23.1">PA0</text>
<text x="111.7" y="23.1">KEY1</text>
<text x="138" y="22">K1</text>
<text x="199.7" y="22">K2</text>
<text x="58" y="29.9">1K</text>
<text x="66.8" y="29.9">R45</text>
<text x="104" y="27.1">PA0</text>
<text x="118.7" y="28.6">R15</text>
<text x="128.8" y="28.6">1K</text>
<text x="137.5" y="25.8">1</text>
<text x="147.7" y="25.8">2</text>
<text x="164.2" y="24.4">PC13 KEY2</text>
<text x="164.4" y="27.1">PC13</text>
<text x="180.5" y="28.6">R11</text>
<text x="190.5" y="28.6">1K</text>
<text x="199.2" y="25.8">1</text>
<text x="209.4" y="25.8">2</text>
<text x="257.3" y="27.4" transform="rotate(-90 257.3 27.4)">5.1K</text>
<text x="35.5" y="32.5">BLUE</text>
<text x="45.1" y="32.2">D4</text>
<text x="272.7" y="35.4">TPAD1</text>
<text x="35.5" y="40.4">BLUE</text>
<text x="45.1" y="40.1">D5</text>
<text x="58" y="37.8">1K</text>
<text x="66.8" y="37.8">R46</text>
<text x="118.7" y="41.7">R64</text>
<text x="127.5" y="41.7">4.7K</text>
<text x="136.8" y="41.7">C56</text>
<text x="145.6" y="41.7">104</text>
<text x="180.5" y="41.7">R19</text>
<text x="189.3" y="41.7">4.7K</text>
<text x="199.8" y="41.7">C5</text>
<text x="207.3" y="41.7">104</text>
<text x="212.8" y="40.6">T-PAD</text>
<text x="235" y="40.6">TPAD</text>
<text x="257.2" y="36.2" transform="rotate(-90 257.2 36.2)">R20</text>
<text x="270.4" y="40.1">1</text>
<text x="250.9" y="47.2">电容按键</text>
<text x="226.1" y="52.5">J7的29-30跳帽接上，PA1接到触摸按键</text>
<text x="272" y="48">WF-PAD</text>
<text x="133.5" y="72.2">3V3</text>
<text x="183.3" y="72.2">3V3</text>
<text x="58.6" y="81.3">3V3</text>
<text x="185" y="83.9" transform="rotate(-90 185 83.9)">4.7K</text>
<text x="263.4" y="78.7">3V3</text>
<text x="19.9" y="94.5">可外接1838红外接收头，默认没有</text>
<text x="150.9" y="93.9">3</text>
<text x="154.5" y="95.5">WP</text>
<text x="171.4" y="95.5">CS</text>
<text x="176.3" y="93.9">1</text>
<text x="184.9" y="92.1" transform="rotate(-90 184.9 92.1)">R1</text>
<text x="197.3" y="94.5">PA4</text>
<text x="282.1" y="94.7">CW</text>
<text x="68.2" y="101" transform="rotate(-90 68.2 101)">4.7K</text>
<text x="150.9" y="96.6">7</text>
<text x="150.9" y="101.9">8</text>
<text x="154.5" y="98.2">HOLD</text>
<text x="170.1" y="100.8">DIO</text>
<text x="170.1" y="98.2">CLK</text>
<text x="176.3" y="101.9">2</text>
<text x="176.3" y="99.2">5</text>
<text x="176.3" y="96.6">6</text>
<text x="197.3" y="97.1">PA5</text>
<text x="197.3" y="99.7">PA7</text>
<text x="48" y="107.4">GND</text>
<text x="48" y="104.7">VCC</text>
<text x="54.2" y="105.8">2</text>
<text x="54.2" y="103.1">3</text>
<text x="137.7" y="107.9" transform="rotate(-90 137.7 107.9)">0.1UF</text>
<text x="150.9" y="104.4">4</text>
<text x="154.5" y="106">GND</text>
<text x="154.5" y="103.4">VCC</text>
<text x="171.4" y="103.4">DO</text>
<text x="197.3" y="102.4">PA6</text>
<text x="241.7" y="105">J7的1-2跳帽接上，PC1接到电位器</text>
<text x="54.2" y="113.7">1</text>
<text x="68.2" y="109.8" transform="rotate(-90 68.2 109.8)">R30</text>
<text x="163" y="110.2">U3</text>
<text x="173.1" y="113.1">PC0做ADC引脚时，把J2跳帽断开</text>
<text x="42.9" y="119.4">U17</text>
<text x="46.8" y="115.2">DATA</text>
<text x="85.7" y="114.2">PC0</text>
<text x="137.7" y="116.7" transform="rotate(-90 137.7 116.7)">C26</text>
<text x="160.4" y="115">W25Q64</text>
<text x="187.9" y="118.1">PA5</text>
<text x="194.4" y="118.1">SPI1_SCK</text>
<text x="40.3" y="124.2">HS0038B</text>
<text x="187.9" y="120.7">PA7</text>
<text x="187.9" y="123.4">PA6</text>
<text x="194.4" y="120.7">SPI1_MOSI</text>
<text x="194.4" y="123.4">SPI1_MISO</text>
<text x="130.8" y="143">3V3</text>
<text x="186" y="140.4">3V3</text>
<text x="273.7" y="149.6">2</text>
<text x="69.1" y="154.9">3V3</text>
<text x="288.8" y="153">1</text>
<text x="288.8" y="155.7">2</text>
<text x="292.3" y="154.6">P</text>
<text x="187.7" y="157.4" transform="rotate(-90 187.7 157.4)">4.7K</text>
<text x="192.9" y="157.4" transform="rotate(-90 192.9 157.4)">4.7K</text>
<text x="268" y="157.2" transform="rotate(-90 268 157.2)">IN4148</text>
<text x="285.8" y="160.1">BEEP1</text>
<text x="292.3" y="157.2">G</text>
<text x="55.9" y="167.7">VDD</text>
<text x="62.1" y="166.2">1</text>
<text x="150.9" y="164.8">4</text>
<text x="150.9" y="162.2">8</text>
<text x="154.5" y="166.4">GND</text>
<text x="154.5" y="163.8">VCC</text>
<text x="171.4" y="166.4">WP</text>
<text x="176.3" y="167.5">6</text>
<text x="176.3" y="164.8">7</text>
<text x="187.6" y="166.2" transform="rotate(-90 187.6 166.2)">R21</text>
<text x="192.9" y="166.2" transform="rotate(-90 192.9 166.2)">R25</text>
<text x="268" y="162.7" transform="rotate(-90 268 162.7)">D6</text>
<text x="273.7" y="165.1">1</text>
<text x="52.1" y="173">NC/GND</text>
<text x="54.7" y="170.3">DATA</text>
<text x="62.1" y="168.8">2</text>
<text x="62.1" y="171.4">3</text>
<text x="84.4" y="169.3">PC0</text>
<text x="90.7" y="169.3">TEMP</text>
<text x="132.5" y="170.9" transform="rotate(-90 132.5 170.9)">0.1UF</text>
<text x="150.9" y="170.1">1</text>
<text x="150.9" y="172.7">2</text>
<text x="154.5" y="171.7">A0</text>
<text x="170.1" y="171.7">SDA</text>
<text x="170.1" y="169.1">SCL</text>
<text x="176.3" y="170.1">5</text>
<text x="207.8" y="168">PA2</text>
<text x="207.8" y="170.6">PA3</text>
<text x="214.1" y="168">I2C_SCL</text>
<text x="214.1" y="170.6">I2C_SDA</text>
<text x="55.9" y="175.6">GND</text>
<text x="62.1" y="174">4</text>
<text x="132.5" y="179.7" transform="rotate(-90 132.5 179.7)">C11</text>
<text x="150.9" y="175.3">3</text>
<text x="154.5" y="174.3">A1</text>
<text x="154.5" y="177">A2</text>
<text x="255.9" y="174.3">R4</text>
<text x="265.4" y="174.4">1K</text>
<text x="45.5" y="182.4">U16</text>
<text x="159.8" y="185.9">AT24C02</text>
<text x="163" y="181.1">U2</text>
<text x="269.1" y="183" transform="rotate(-90 269.1 183)">10K</text>
<text x="39.2" y="187.2">DHT11/DS18B20</text>
<text x="269" y="192.5" transform="rotate(-90 269 192.5)">R16</text>
<text x="236.6" y="200.8">J7的31-32跳帽接上，PA15接到蜂鸣器</text>
</g>
<g font-size="2.2">
<text x="31.7" y="108.9">HS0038B</text>
<text x="30.3" y="170.6">DHT11</text>
<text x="39.5" y="170.6">DS18B20</text>
</g>
</svg>
